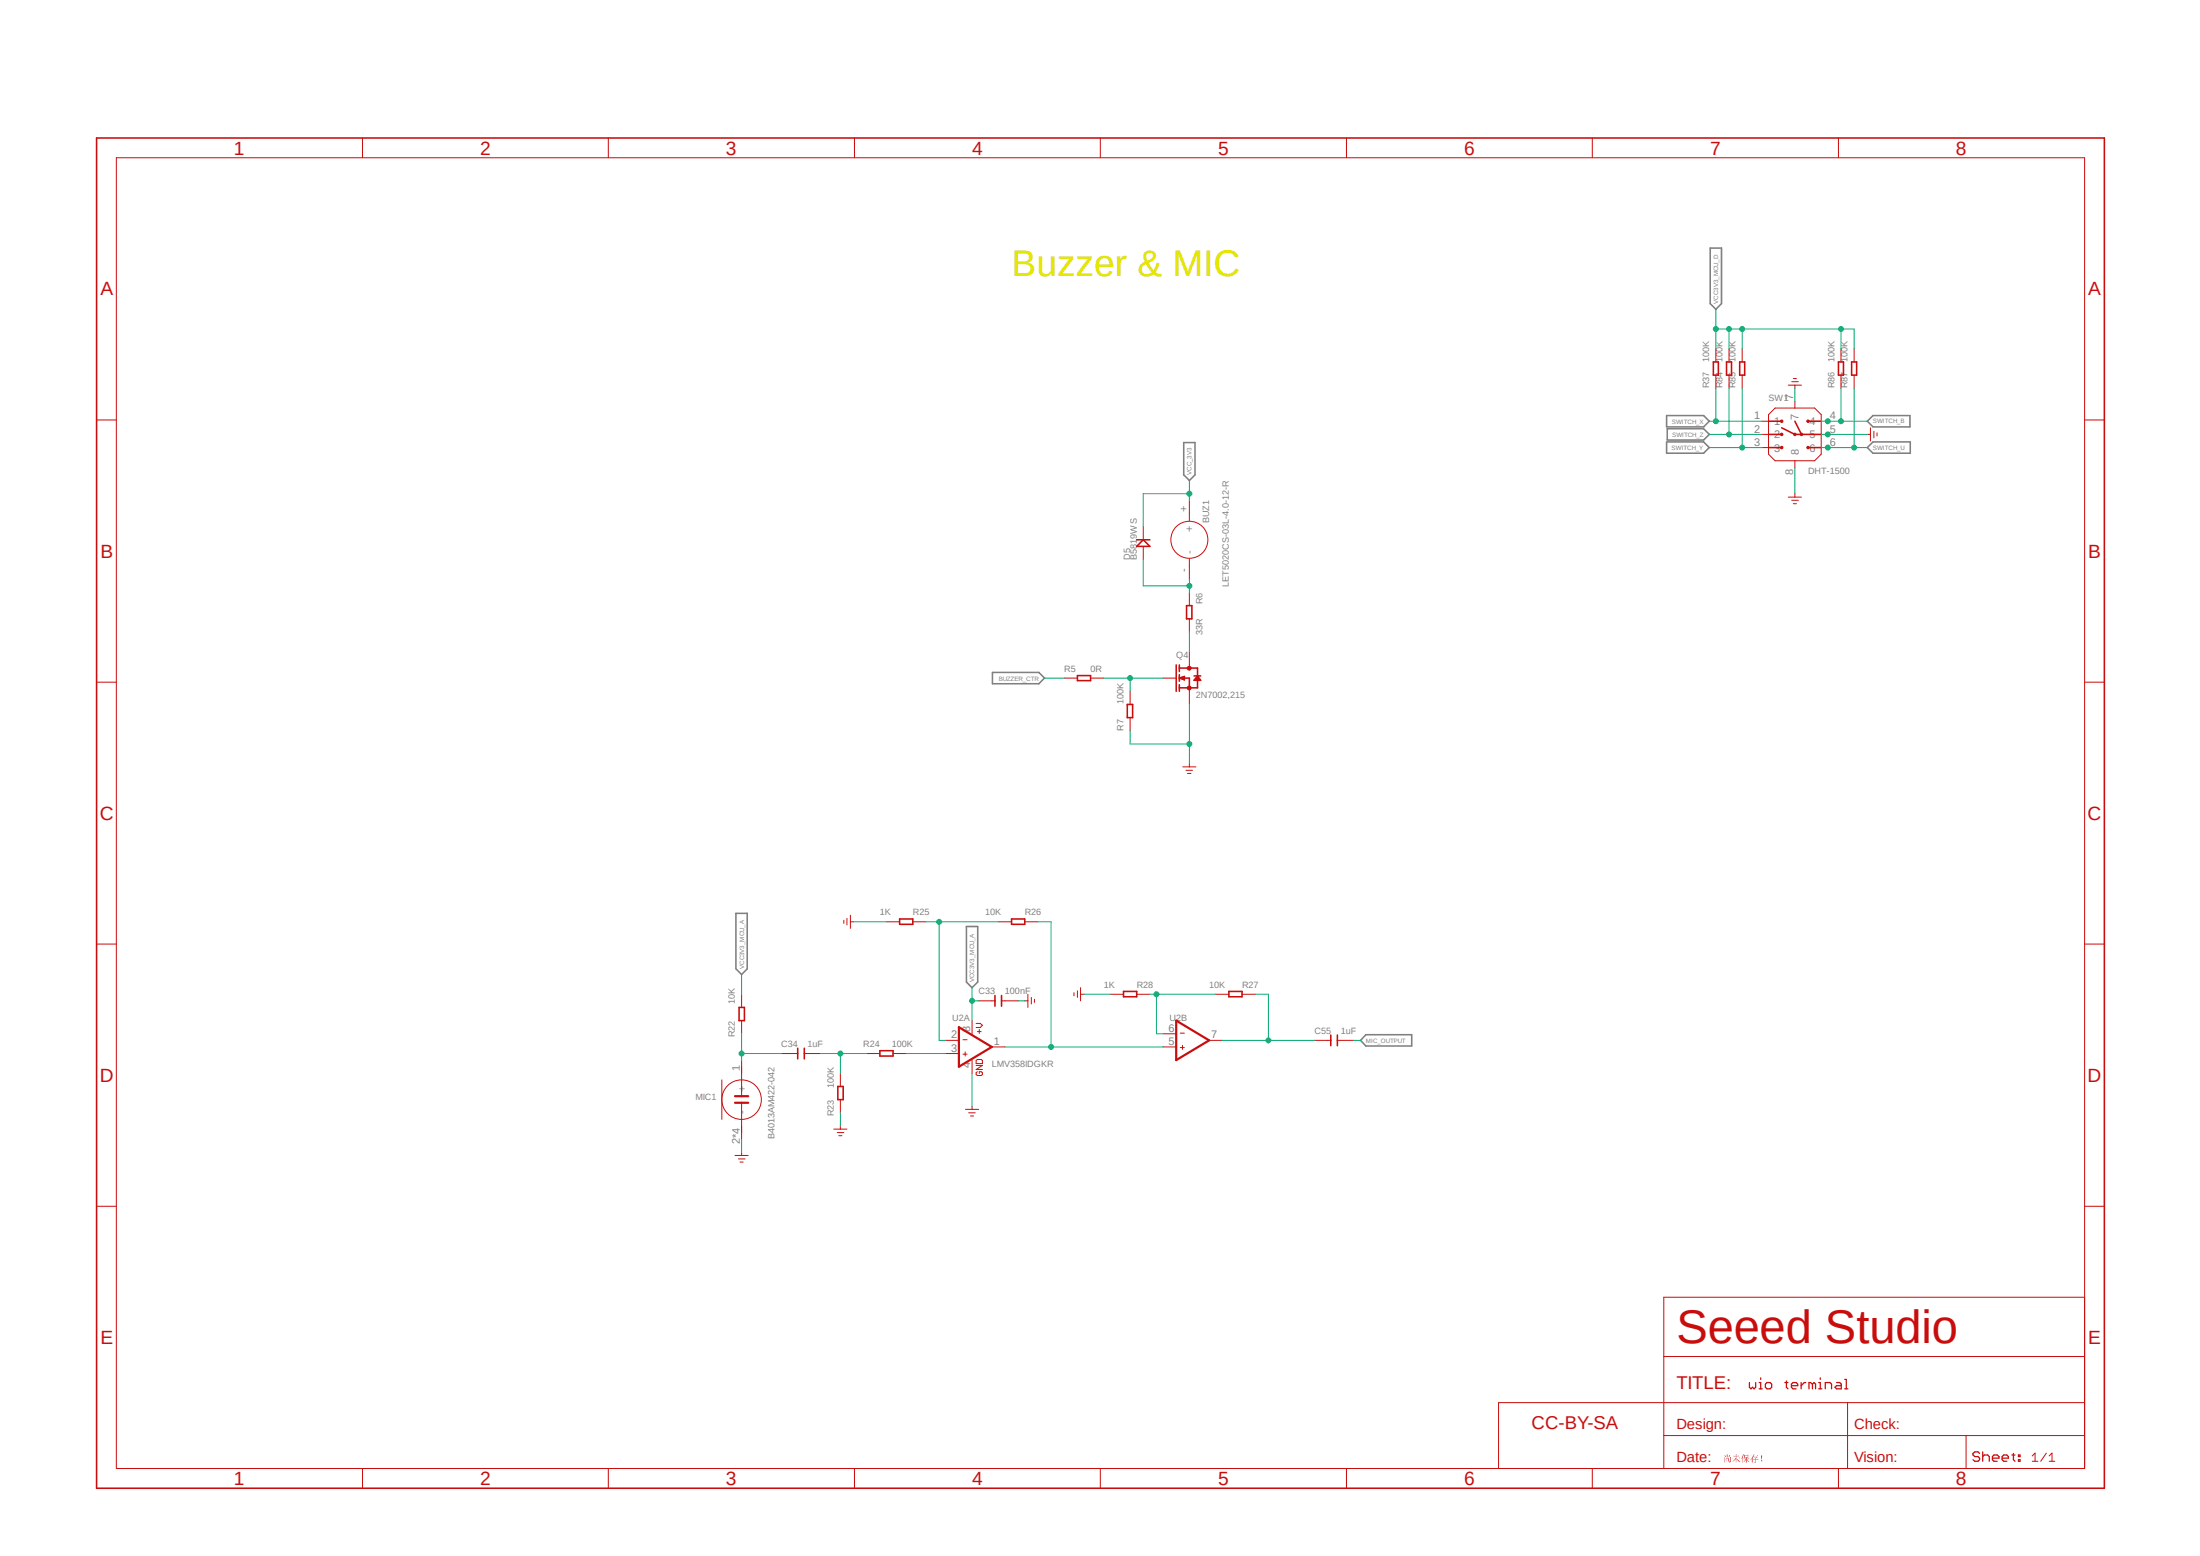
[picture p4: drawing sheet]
<svg xmlns="http://www.w3.org/2000/svg" width="297mm" height="210mm" viewBox="0 0 297 210" stroke-linecap="round" stroke-linejoin="round" font-family="sans-serif">
<path d="M12.7 18.4l65.4 187.3M284.4 18.4l-65.5 187.3" fill="none" stroke="#fff" stroke-width=".14"/>
<path d="M230.9 33.5h1.5v7.5l-.8 .7-.7-.7zM159.8 59.7h1.5v4.4l-.7 .8-.8-.8zM225 59.6h5l.8 .8-.8 .8h-5zM225 56.1h5l.8 .8-.8 .7h-5zM225.1 57.9h4.9l.8 .7-.8 .8h-4.9zM252.1 56.9l.8-.8h5v1.5h-5zM252.1 60.4l.8-.8h5v1.6h-5zM134 90.8h6.3l.7 .7-.7 .8h-6.3zM99.4 123.3h1.5v7.5l-.8 .7-.7-.7zM130.5 125.1h1.5v7.4l-.8 .8-.7-.8zM184.4 139.7h6.2v1.5h-6.2l-.7-.8z" fill="none" stroke="#808080" stroke-width=".21"/>
<g fill="none" stroke="#c90d0c" stroke-width=".14">
<path d="M48.9 18.6v2.7M82.1 18.6v2.7M115.4 18.6v2.7M148.5 18.6v2.7M181.8 18.6v2.7M215 18.6v2.7M248.2 18.6v2.7M15.7 21.3h265.7v176.9h-265.7zM13 56.7h2.7M281.4 56.7h2.7M13 92.1h2.7M281.4 92.1h2.7"/>
<path d="M13 127.4h2.7M281.4 127.4h2.7M13 162.8h2.7M281.4 175.1h-56.8v23.1M281.4 162.8h2.7M48.9 198.2v2.7M82.1 198.2v2.7M115.4 198.2v2.7M148.5 198.2v2.7M181.8 198.2v2.7M215 198.2v2.7M224.5 189.3h-22.2v8.9"/>
<path d="M224.6 193.8h56.8M224.6 189.3h56.8M224.6 183.1h56.8M248.2 198.2v2.7M249.4 189.3v8.9M265.4 193.8v4.4M274.4 196.5l.3-.4v1.1M274.4 197.2h.7M276.3 196.1l-.8 1.1M276.6 197.2h.8M276.6 196.5l.4-.4v1.1"/>
</g>
<g fill="none" stroke="#c90d0c" stroke-width=".17">
<path d="M236.2 186.6v.6l.2 .3 .2-.3 .2 .3 .2-.3v-.6M237.5 186.6h.2v.9M237.5 187.5h.4M237.7 186v.2M238.5 186.6h.5l.2 .2v.4l-.2 .3h-.5l-.2-.3v-.4zM241 186.6h.4M241.2 186.4v.8l.2 .3M241.9 187h.8v-.2l-.2-.2h-.4l-.2 .2v.4l.2 .3h.4M243.2 186.6v.9M243.8 186.6h-.2l-.4 .4M244.7 186.8l-.3-.2h-.2v.9M244.7 186.8v.7"/>
<path d="M244.7 186.8l.2-.2 .2 .2v.7M245.5 186.6h.2v.9M245.5 187.5h.5M245.7 186v.2M246.4 187.5v-.9h.7l.2 .2v.7M247.9 186.6h.5l.2 .2v.7h-.7l-.2-.3 .2-.2h.7M249 187.5h.5M249 186.2h.3v1.3M267.3 196.2l-.3-.2h-.4l-.2 .2v.2l.2 .2h.4l.3 .2v.2l-.3 .2h-.4l-.2-.2M267.7 196.6l.2-.2h.5l.2 .2v.6M267.7 196v1.2M269 196.8h.9v-.2l-.3-.2h-.4l-.2 .2v.4l.2 .2h.4"/>
<path d="M270.3 196.8h.8v-.2l-.2-.2h-.4l-.2 .2v.4l.2 .2h.4M271.6 196.4h.4M271.8 196.2v.8l.2 .2M272.5 196.4h.2v.2h-.2zM272.5 197h.2v.2h-.2z"/>
</g>
<path d="M13 18.6h271.1v182.3h-271.1z" fill="none" stroke="#c90d0c" stroke-width=".21"/>
<path d="M232.8 196.4l.2 .2zM233 196.8l.4 .1v.3l-.4-.1v.2zM233 196.9v.2h.3v-.2zM232.7 196.6l.1 .1h.3v-.4h.2l-.1 .4h.1l.2-.3 .1 .1-.3 .2 .3-.1 .1 .1-.1 .7-.3-.1h.2l.1-.6h-.8l-.1 .7zM234 196.5h.4v-.2h.1l-.1 .2h.3l.1 .1h-.4v.2l.4-.1 .1 .1h-.5l.5 .4v.1a.55 .55 0 0 1-.5-.5v.6v-.5l-.6 .4 .5-.5h-.5h.6v-.2zM235.5 196.3l.6 .1-.1 .4-.2-.1v.2l.3-.1 .1 .1h-.4l.4 .4-.2-.1-.2-.3v.5h-.1v-.4l-.4 .4 .4-.5h-.4h.4v-.2l-.2 .1zM235.6 196.4v.3h.4v-.3zM235.3 196.3h.2l-.2 .3-.1 .8v-.7l-.2 .2zM236.3 196.5h.4l.1-.2h.1l-.1 .2h.4l.1-.1 .1 .1h-.6a.91 .91 0 0 0-.2 .9h-.1v-.6l-.2 .3 .4-.6zM236.7 196.6h.5l.1 .1-.3 .1v.2l.3-.1 .1 .1h-.4l-.1 .4-.1-.1h.2v-.3h-.4h.4v-.2l.2-.1zM237.7 197.2a.1 .1 0 0 1 .2 0 .1 .1 0 0 1-.2 0zM237.7 196.5l.1-.1 .1 .1-.1 .5z" fill="#c90d0c"/>
<g fill="none" stroke="#c90d0c" stroke-width=".21">
<path d="M158.8 89.7v3.6M159.2 90.2h2.5v2.6h-2.5M159.2 89.7v.9M159.2 91.1v.8M159.2 92.4v.9M159.4 91.5h1.2v1.3M159.4 91.5l.5 .2M159.6 91.4l.3 .3M159.9 91.3l-.7 .2 .7 .2M159.9 91.3v.4M159.9 91.3l-.5 .2M161.2 91.2h.9"/>
<path d="M161.7 91.2l.4 .6h-.9zM161.7 91.5l.2 .3M161.7 91.5l-.2 .3M161.7 91.5l.2 .2M161.7 91.5l-.2 .2M99.8 136h.7v1.8h-.7zM121.5 124h1.7v.8h-1.7zM134.3 134.4v1.4M135.2 134.4v1.4M136.6 124h1.7v.8h-1.7zM151.7 133.8h1.8v.7h-1.8zM165.9 133.8h1.8v.7h-1.8z"/>
<path d="M179.7 139.7v1.4M180.6 139.7v1.4M107.7 141.5v1.4M108.6 141.5v1.4M113.1 146.6h.7v1.8h-.7zM118.8 141.8h1.8v.7h-1.8z"/>
</g>
<g fill="none" stroke="#c90d0c" stroke-width=".14">
<path d="M160.6 67.5v2.8M160.6 75.4v2.8M160.6 89.7v.5M160.6 92.8v.5M100.1 134.2v1.8M100.1 137.8v1.7M113.9 124.2v.4M114.3 124v.8M114.8 124.4h.4M114.8 123.5v1.8M119.7 124.4h1.8M123.2 124.4h1.8"/>
<path d="M132.1 135.1h2.2M134.8 124.4h1.8M135.2 135.1h2.3M138.3 124.4h1.8M138.3 135.1h.5M138.8 134.2v1.8M139.2 134.6v.9M139.7 134.9v.4M145 134v.4M145.5 133.7v.9M145.9 134.2h.4M145.9 133.3v1.8"/>
<path d="M149.9 134.2h1.8M153.5 134.2h1.7M164.1 134.2h1.8M167.7 134.2h1.8M97.5 145.8v5.3M99.2 156h1.8M99.7 156.4h.9M99.9 156.8h.4M100.1 143.1v4.9M100.1 148.8v5M100.1 155.5v.5M105.5 142.2h2.2"/>
<path d="M108.6 142.2h2.2M112.6 152.4h1.7M113 152.9h.9M113.2 153.3h.5M113.5 144.9v1.7M113.5 148.4v1.8M113.5 152v.4M117 142.2h1.8M120.6 142.2h1.7M130.3 149.7h1.8M130.8 150.2h.9M131 150.6h.4"/>
<path d="M131.2 149.3v.4M177.5 140.4h2.2M180.6 140.4h2.2"/>
<circle cx="160.6" cy="72.9" r="2.5"/>
<circle cx="100.1" cy="148.4" r="2.67"/>
</g>
<path d="M99.2 148h1.8M99.2 148.8h1.8" fill="none" stroke="#c90d0c" stroke-width=".3"/>
<path d="M160.4 90l.2-.1 .1 .1 .1 .2-.1 .2-.1 .1-.2-.1-.1-.2 .3-.1 .1 .1-.1 .1-.1-.1h-.2z" fill-rule="evenodd" fill="#c90d0c"/>
<path d="M160.4 90l.2-.1 .1 .1 .1 .2-.1 .2-.1 .1-.2-.1-.1-.2 .3-.1 .1 .1-.1 .1-.1-.1h-.2z" fill="none" stroke="#c90d0c" stroke-width=".14"/>
<path d="M160.4 92.7l.2-.1 .1 .1 .1 .1-.1 .2-.1 .1-.2-.1-.1-.2h.3h.1l-.1 .2-.1-.2h-.2z" fill-rule="evenodd" fill="#c90d0c"/>
<g fill="none" stroke="#c90d0c" stroke-width=".14">
<path d="M239.6 55.1h5.4l.9 .9v5.3l-.9 .9h-5.4l-.8-.9v-5.3zM154.3 71.1v1.8M154.3 73.7v1.8M160.6 80v1.7M143.7 91.5h1.8M147.2 91.5h1.8M152.6 93.3v1.8M152.6 96.9v1.7M157 91.5h1.8M160.4 92.7l.2-.1 .1 .1 .1 .1-.1 .2-.1 .1-.2-.1-.1-.2h.3h.1l-.1 .2-.1-.2h-.2zM160.6 83.5v1.8M160.6 88v1.7"/>
<path d="M160.6 93.3v1.8M159.7 103.5h1.8M160.1 104h.9M160.3 104.4h.5M160.6 103.1v.4M131.2 137.8v1.7M131.8 138.1h.5l.3 .3-.3 .3h-.5M132 139.2h.5M132.2 138.9v.6M157 139.5h1.8M159.3 139.4h.6M127.7 140.4h1.8"/>
<path d="M127.7 142.2h1.8M130 140.3h.6M130 142.3h.6M130.3 142v.5M131.2 143.1v1.8M131.8 143.1l.2-.1h.5l.1 .1v.5h-.8zM131.8 143.8h.8l-.8 .6h.8M132 144.7l-.2 .1v.2l.2 .2h.5l.1-.2v-.2l-.1-.1h-.3v.2M133.9 141.3h1.8M157 141.3h1.8M159.3 141.4h.6M159.6 141.1v.5"/>
<path d="M163.2 140.4h1.8"/>
</g>
<path d="M153.5 72.9h1.7M154.3 72.9l.9 .8h-1.7zM145.5 91.2h1.7v.7h-1.7zM152.2 95.1h.7v1.8h-.7zM160.2 81.7h.7v1.8h-.7z" fill="none" stroke="#c90d0c" stroke-width=".21"/>
<path d="M129.5 138.6l4.4 2.7-4.4 2.7zM158.8 137.8l4.4 2.6-4.4 2.7z" fill="none" stroke="#c90d0c" stroke-width=".3"/>
<circle cx="242.3" cy="58.6" r=".17" fill="#c90d0c"/>
<circle cx="242.3" cy="58.6" r=".17" fill="none" stroke="#c90d0c" stroke-width=".14"/>
<circle cx="240.5" cy="58.6" r=".17" fill="#c90d0c"/>
<circle cx="240.5" cy="58.6" r=".17" fill="none" stroke="#c90d0c" stroke-width=".14"/>
<circle cx="240.5" cy="56.9" r=".17" fill="#c90d0c"/>
<circle cx="240.5" cy="56.9" r=".17" fill="none" stroke="#c90d0c" stroke-width=".14"/>
<circle cx="240.5" cy="60.4" r=".17" fill="#c90d0c"/>
<circle cx="240.5" cy="60.4" r=".17" fill="none" stroke="#c90d0c" stroke-width=".14"/>
<circle cx="244.1" cy="56.9" r=".17" fill="#c90d0c"/>
<circle cx="244.1" cy="56.9" r=".17" fill="none" stroke="#c90d0c" stroke-width=".14"/>
<path d="M244.1 60.4h1.8" fill="none" stroke="#c90d0c" stroke-width=".21"/>
<circle cx="243.2" cy="58.6" r=".17" fill="#c90d0c"/>
<circle cx="243.2" cy="58.6" r=".17" fill="none" stroke="#c90d0c" stroke-width=".14"/>
<path d="M238.8 56.9h1.7M238.8 58.6h1.8M240.5 57.7l1.8 .9h3.6M242.3 56.9l.9 1.7M244 56.9h1.9M238.8 60.4h1.7" fill="none" stroke="#c90d0c" stroke-width=".21"/>
<circle cx="244.1" cy="60.4" r=".17" fill="#c90d0c"/>
<g fill="none" stroke="#c90d0c" stroke-width=".14">
<path d="M231.6 47.1v1.8M231.6 50.6v1.8M233.4 47.1v1.8M233.4 50.6v1.8M235.2 47.1v1.8M235.2 50.6v1.8M237.9 56.9h.9M237.9 58.6h.9M241.4 52h1.8M241.9 51.5h.9M242.1 51.1h.4M242.3 52v.4"/>
<path d="M242.3 54.2v.9M248.5 47.1v1.8M248.5 50.6v1.8M250.3 47.1v1.8M250.3 50.6v1.8M252.1 58.6h.4M252.5 57.7v1.8M253 58.2v.9M253.4 58.4v.4M237.9 60.4h.9M241.4 67.1h1.8M241.9 67.5h.9"/>
<path d="M242.1 68h.4M242.3 62.2v.9M242.3 66.6v.5"/>
<circle cx="244.1" cy="60.4" r=".17"/>
</g>
<path d="M231.3 48.9h.7v1.7h-.7zM233.1 48.9h.7v1.7h-.7zM234.9 48.9h.6v1.7h-.6zM248.2 48.9h.7v1.7h-.7zM250 48.9h.7v1.7h-.7z" fill="none" stroke="#c90d0c" stroke-width=".21"/>
<path d="M152.6 98.6v1.8h8M160.6 95.1v8M115.2 124.4h4.5M137.5 135.1h.8M146.3 134.2h3.6M100.1 153.8v1.7M113.5 150.2v1.8M131.2 144.9v4.4" fill="none" stroke="#0dab76" stroke-width=".14"/>
<circle cx="160.6" cy="100.4" r=".33" fill="#0dab76"/>
<g fill="none" stroke="#0dab76" stroke-width=".14">
<path d="M242.3 52.4v1.8M245.9 58.6h6.2M242.3 63.1v3.5"/>
<circle cx="160.6" cy="100.4" r=".33"/>
</g>
<circle cx="246.8" cy="58.6" r=".33" fill="#0dab76"/>
<g fill="none" stroke="#0dab76" stroke-width=".14">
<path d="M160.6 64.9v2.6M160.6 66.6h-6.3v4.5"/>
<circle cx="246.8" cy="58.6" r=".33"/>
</g>
<circle cx="160.6" cy="66.6" r=".33" fill="#0dab76"/>
<g fill="none" stroke="#0dab76" stroke-width=".14">
<path d="M100.1 139.5v3.6M100.1 142.2h5.4"/>
<circle cx="160.6" cy="66.6" r=".33"/>
</g>
<circle cx="100.1" cy="142.2" r=".33" fill="#0dab76"/>
<g fill="none" stroke="#0dab76" stroke-width=".14">
<path d="M110.8 142.2h6.2M113.5 142.2v2.7"/>
<circle cx="100.1" cy="142.2" r=".33"/>
</g>
<circle cx="113.5" cy="142.2" r=".33" fill="#0dab76"/>
<g fill="none" stroke="#0dab76" stroke-width=".14">
<path d="M125 124.4h9.8M126.8 124.4v16h.9M122.3 142.2h5.4"/>
<circle cx="113.5" cy="142.2" r=".33"/>
</g>
<circle cx="126.8" cy="124.4" r=".33" fill="#0dab76"/>
<g fill="none" stroke="#0dab76" stroke-width=".14">
<path d="M140.1 124.4h1.8v16.9M135.7 141.3h21.3"/>
<circle cx="126.8" cy="124.4" r=".33"/>
</g>
<circle cx="141.9" cy="141.3" r=".33" fill="#0dab76"/>
<g fill="none" stroke="#0dab76" stroke-width=".14">
<path d="M155.2 134.2h8.9M156.1 134.2v5.3h.9"/>
<circle cx="141.9" cy="141.3" r=".33"/>
</g>
<circle cx="156.1" cy="134.2" r=".33" fill="#0dab76"/>
<g fill="none" stroke="#0dab76" stroke-width=".14">
<path d="M231.6 47.1v-2.7h18.7v2.7M248.5 44.4v2.7M182.8 140.4h.9"/>
<circle cx="156.1" cy="134.2" r=".33"/>
</g>
<circle cx="248.5" cy="44.4" r=".33" fill="#0dab76"/>
<g fill="none" stroke="#0dab76" stroke-width=".14">
<path d="M235.2 44.4v2.7"/>
<circle cx="248.5" cy="44.4" r=".33"/>
</g>
<circle cx="235.2" cy="44.4" r=".33" fill="#0dab76"/>
<g fill="none" stroke="#0dab76" stroke-width=".14">
<path d="M233.4 44.4v2.7"/>
<circle cx="235.2" cy="44.4" r=".33"/>
</g>
<circle cx="233.4" cy="44.4" r=".33" fill="#0dab76"/>
<g fill="none" stroke="#0dab76" stroke-width=".14">
<path d="M231.6 41.7v2.7"/>
<circle cx="233.4" cy="44.4" r=".33"/>
</g>
<circle cx="231.7" cy="44.4" r=".33" fill="#0dab76"/>
<g fill="none" stroke="#0dab76" stroke-width=".14">
<path d="M141 91.5h2.7M131.2 133.3v4.5M131.2 135.1h.9"/>
<circle cx="231.7" cy="44.4" r=".33"/>
</g>
<circle cx="131.2" cy="135.1" r=".33" fill="#0dab76"/>
<g fill="none" stroke="#0dab76" stroke-width=".14">
<path d="M100.1 131.5v2.7M169.5 134.2h1.7v6.2M165 140.4h12.5"/>
<circle cx="131.2" cy="135.1" r=".33"/>
</g>
<circle cx="171.2" cy="140.4" r=".33" fill="#0dab76"/>
<g fill="none" stroke="#0dab76" stroke-width=".14">
<path d="M149 91.5h8M152.6 91.5v1.8"/>
<circle cx="171.2" cy="140.4" r=".33"/>
</g>
<circle cx="152.6" cy="91.5" r=".33" fill="#0dab76"/>
<g fill="none" stroke="#0dab76" stroke-width=".14">
<path d="M154.3 75.5v3.6h6.3M160.6 78.2v1.8M160.6 85.3v2.7"/>
<circle cx="152.6" cy="91.5" r=".33"/>
</g>
<circle cx="160.6" cy="79.1" r=".33" fill="#0dab76"/>
<g fill="none" stroke="#0dab76" stroke-width=".14">
<path d="M235.2 52.4v8M230.8 60.4h7.1"/>
<circle cx="160.6" cy="79.1" r=".33"/>
</g>
<circle cx="235.2" cy="60.4" r=".33" fill="#0dab76"/>
<g fill="none" stroke="#0dab76" stroke-width=".14">
<path d="M230.8 56.9h7.1M231.6 52.4v4.5"/>
<circle cx="235.2" cy="60.4" r=".33"/>
</g>
<circle cx="231.7" cy="56.9" r=".33" fill="#0dab76"/>
<g fill="none" stroke="#0dab76" stroke-width=".14">
<path d="M245.9 56.9h2.6"/>
<circle cx="231.7" cy="56.9" r=".33"/>
</g>
<circle cx="246.8" cy="56.9" r=".33" fill="#0dab76"/>
<g fill="none" stroke="#0dab76" stroke-width=".14">
<path d="M248.5 52.4v4.5h3.6"/>
<circle cx="246.8" cy="56.9" r=".33"/>
</g>
<circle cx="248.5" cy="56.9" r=".33" fill="#0dab76"/>
<g fill="none" stroke="#0dab76" stroke-width=".14">
<path d="M245.9 60.4h4.4"/>
<circle cx="248.5" cy="56.9" r=".33"/>
</g>
<circle cx="246.8" cy="60.4" r=".33" fill="#0dab76"/>
<g fill="none" stroke="#0dab76" stroke-width=".14">
<path d="M250.3 52.4v8h1.8"/>
<circle cx="246.8" cy="60.4" r=".33"/>
</g>
<circle cx="250.3" cy="60.4" r=".33" fill="#0dab76"/>
<g fill="none" stroke="#0dab76" stroke-width=".14">
<path d="M230.8 58.6h7.1M233.4 52.4v6.2"/>
<circle cx="250.3" cy="60.4" r=".33"/>
</g>
<circle cx="233.4" cy="58.6" r=".33" fill="#0dab76"/>
<circle cx="233.4" cy="58.6" r=".33" fill="none" stroke="#0dab76" stroke-width=".14"/>
<text font-size="6.3" fill="#c90d0c" x="226.3" y="181.3">Seeed Studio</text>
<text font-size="5" fill="#e6e600" x="136.6" y="37.3">Buzzer &amp; MIC</text>
<g font-size="2.6" fill="#c90d0c">
<text x="31.6" y="20.9">1</text>
<text x="64.8" y="20.9">2</text>
<text x="98" y="20.9">3</text>
<text x="131.2" y="20.9">4</text>
<text x="164.5" y="20.9">5</text>
<text x="197.7" y="20.9">6</text>
<text x="230.9" y="20.9">7</text>
<text x="264.1" y="20.9">8</text>
<text x="13.5" y="39.9">A</text>
<text x="281.9" y="39.9">A</text>
<text x="13.5" y="75.3">B</text>
<text x="281.9" y="75.3">B</text>
<text x="13.5" y="110.6">C</text>
<text x="281.8" y="110.6">C</text>
<text x="13.5" y="146">D</text>
<text x="281.8" y="146">D</text>
<text x="13.5" y="181.4">E</text>
<text x="281.9" y="181.4">E</text>
<text x="31.6" y="200.4">1</text>
<text x="64.8" y="200.4">2</text>
<text x="98" y="200.4">3</text>
<text x="131.2" y="200.4">4</text>
<text x="164.5" y="200.4">5</text>
<text x="197.7" y="200.4">6</text>
<text x="230.9" y="200.4">7</text>
<text x="264.1" y="200.4">8</text>
</g>
<g font-size="2.5" fill="#c90d0c">
<text x="226.3" y="187.5">TITLE:</text>
<text x="206.8" y="192.9">CC-BY-SA</text>
</g>
<g font-size="2" fill="#c90d0c">
<text x="226.3" y="192.9">Design:</text>
<text x="226.3" y="197.3">Date:</text>
<text x="250.3" y="192.9">Check:</text>
<text x="250.3" y="197.3">Vision:</text>
</g>
<g font-size="1.5" fill="#808080">
<text x="242.1" y="53.9" transform="rotate(-90 242.1 53.9)">7</text>
<text x="236.8" y="56.6">1</text>
<text x="236.8" y="58.4">2</text>
<text x="239.5" y="57.4">1</text>
<text x="239.5" y="59.2">2</text>
<text x="242.8" y="56.6" transform="rotate(-90 242.8 56.6)">7</text>
<text x="244.3" y="57.4">4</text>
<text x="244.3" y="59.2">5</text>
<text x="247" y="56.6">4</text>
<text x="247" y="58.4">5</text>
<text x="236.8" y="60.2">3</text>
<text x="239.5" y="61">3</text>
<text x="242.1" y="64.1" transform="rotate(-90 242.1 64.1)">8</text>
<text x="242.9" y="61.4" transform="rotate(-90 242.9 61.4)">8</text>
<text x="244.3" y="61">6</text>
<text x="247" y="60.2">6</text>
<text x="160.3" y="69" transform="rotate(-90 160.3 69)">+</text>
<text x="161.1" y="71.8" transform="rotate(-90 161.1 71.8)">+</text>
<text x="160.3" y="77.2" transform="rotate(-90 160.3 77.2)">-</text>
<text x="161.1" y="74.8" transform="rotate(-90 161.1 74.8)">-</text>
<text x="128.4" y="140.2">2</text>
<text x="128.4" y="141.9">3</text>
<text x="131" y="139.3" transform="rotate(-90 131 139.3)">8</text>
<text x="134.2" y="141.1">1</text>
<text x="157.7" y="139.3">6</text>
<text x="157.7" y="141.1">5</text>
<text x="163.5" y="140.2">7</text>
<text x="99.9" y="144.6" transform="rotate(-90 99.9 144.6)">1</text>
<text x="100.7" y="147.3" transform="rotate(-90 100.7 147.3)">+</text>
<text x="131" y="144.1" transform="rotate(-90 131 144.1)">4</text>
<text x="99.9" y="154.4" transform="rotate(-90 99.9 154.4)">2*4</text>
<text x="100.7" y="150.3" transform="rotate(-90 100.7 150.3)">-</text>
</g>
<g font-size="1.2" fill="#808080">
<text x="230.8" y="52.4" transform="rotate(-90 230.8 52.4)">R37</text>
<text x="230.8" y="48.9" transform="rotate(-90 230.8 48.9)">100K</text>
<text x="232.5" y="52.4" transform="rotate(-90 232.5 52.4)">R84</text>
<text x="232.5" y="48.9" transform="rotate(-90 232.5 48.9)">100K</text>
<text x="234.3" y="52.4" transform="rotate(-90 234.3 52.4)">R85</text>
<text x="234.3" y="48.9" transform="rotate(-90 234.3 48.9)">100K</text>
<text x="247.6" y="52.4" transform="rotate(-90 247.6 52.4)">R86</text>
<text x="247.6" y="48.9" transform="rotate(-90 247.6 48.9)">100K</text>
<text x="249.4" y="52.4" transform="rotate(-90 249.4 52.4)">R87</text>
<text x="249.4" y="48.9" transform="rotate(-90 249.4 48.9)">100K</text>
<text x="238.8" y="54.2">SW1</text>
<text x="244.1" y="64">DHT-1500</text>
<text x="163.2" y="70.7" transform="rotate(-90 163.2 70.7)">BUZ1</text>
<text x="152.6" y="75.5" transform="rotate(-90 152.6 75.5)">D5</text>
<text x="153.5" y="75.5" transform="rotate(-90 153.5 75.5)">B5819WS</text>
<text x="162.3" y="81.5" transform="rotate(-90 162.3 81.5)">R6</text>
<text x="165.9" y="79.2" transform="rotate(-90 165.9 79.2)">LET5020CS-03L-4.0-12-R</text>
<text x="158.8" y="88.9">Q4</text>
<text x="162.3" y="85.8" transform="rotate(-90 162.3 85.8)">33R</text>
<text x="143.7" y="90.6">R5</text>
<text x="147.2" y="90.6">0R</text>
<text x="151.7" y="95.1" transform="rotate(-90 151.7 95.1)">100K</text>
<text x="161.5" y="94.2">2N7002,215</text>
<text x="151.7" y="98.6" transform="rotate(-90 151.7 98.6)">R7</text>
<text x="118.8" y="123.5">1K</text>
<text x="123.2" y="123.5">R25</text>
<text x="133" y="123.5">10K</text>
<text x="138.3" y="123.5">R26</text>
<text x="99.2" y="135.5" transform="rotate(-90 99.2 135.5)">10K</text>
<text x="128.6" y="137.8">U2A</text>
<text x="132.1" y="134.2">C33</text>
<text x="135.7" y="134.2">100nF</text>
<text x="149" y="133.3">1K</text>
<text x="153.5" y="133.3">R28</text>
<text x="157.9" y="137.8">U2B</text>
<text x="163.2" y="133.3">10K</text>
<text x="167.7" y="133.3">R27</text>
<text x="99.2" y="140" transform="rotate(-90 99.2 140)">R22</text>
<text x="105.5" y="141.3">C34</text>
<text x="109" y="141.3">1uF</text>
<text x="116.5" y="141.3">R24</text>
<text x="120.4" y="141.3">100K</text>
<text x="133.9" y="144">LMV358IDGKR</text>
<text x="177.5" y="139.5">C55</text>
<text x="181" y="139.5">1uF</text>
<text x="93.9" y="148.4">MIC1</text>
<text x="112.6" y="146.8" transform="rotate(-90 112.6 146.8)">100K</text>
<text x="104.6" y="153.8" transform="rotate(-90 104.6 153.8)">B4013AM422-042</text>
<text x="112.6" y="150.7" transform="rotate(-90 112.6 150.7)">R23</text>
</g>
<g font-size=".8" fill="#808080">
<text x="232" y="41" transform="rotate(-90 232 41)">VCC3V3_MCU_D</text>
<text x="225.7" y="57.2">SWITCH_X</text>
<text x="225.8" y="59">SWITCH_Z</text>
<text x="252.9" y="57.1">SWITCH_B</text>
<text x="160.9" y="64.1" transform="rotate(-90 160.9 64.1)">VCC_3V3</text>
<text x="225.7" y="60.7">SWITCH_Y</text>
<text x="252.9" y="60.7">SWITCH_U</text>
<text x="134.8" y="91.9">BUZZER_CTR</text>
<text x="100.5" y="130.8" transform="rotate(-90 100.5 130.8)">VCC3V3_MCU_A</text>
<text x="131.5" y="132.6" transform="rotate(-90 131.5 132.6)">VCC3V3_MCU_A</text>
<text x="184.4" y="140.7">MIC_OUTPUT</text>
</g>
</svg>
